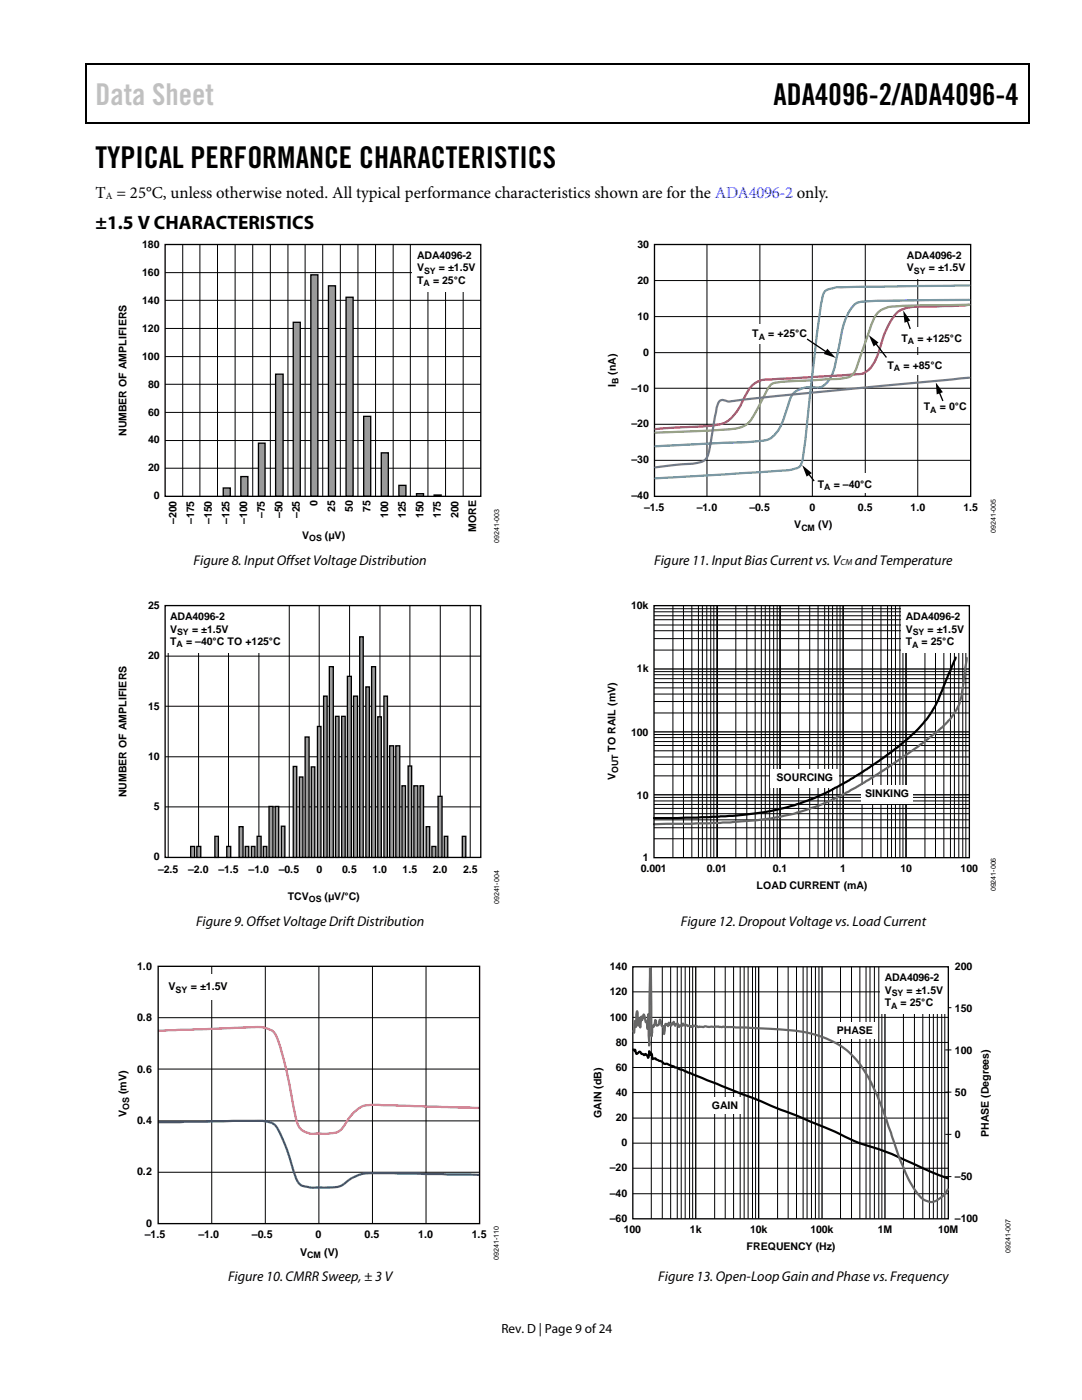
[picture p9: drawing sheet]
<svg xmlns="http://www.w3.org/2000/svg" width="216mm" height="279mm" viewBox="0 0 216 279" stroke-linecap="round" stroke-linejoin="round" font-family="sans-serif">
<path d="M17 12.7h.3v1h-.3zM17 12.7h.3v.3h-.3zM82.7 12.7h.2v.3h-.2zM205.2 12.7h.3v1h-.3zM205.2 12.7h.3v.3h-.3zM17 24.4h.3v.3h-.3zM82.4 24.4h.3v.3h-.3zM205.2 24.4h.3v.3h-.3z" fill="#000"/>
<path d="M17.1 13.7v10.7M17.3 12.8h65.4M82.9 12.8h122.3M205.3 13.7v10.7M17.3 24.5h187.9" fill="none" stroke="#000" stroke-width=".25"/>
<g fill="none" stroke="#000" stroke-width=".2">
<path d="M32.9 59.9h63M32.9 54.4h63M36.5 48.8v50.3M39.9 48.8v50.3M43.4 48.8v50.3M46.9 48.8v50.3M50.4 48.8v50.3M53.9 48.8v50.3M57.5 48.8v50.3M60.9 48.8v50.3M64.4 48.8v50.3M67.9 48.8v50.3"/>
<path d="M71.4 48.8v50.3M74.9 48.8v50.3M78.5 48.8v50.3M81.9 48.8v50.3M85.4 48.8v50.3M88.9 48.8v50.3M92.4 48.8v50.3M32.9 76.7h63M32.9 71.2h63M32.9 65.6h63M32.9 93.4h63M32.9 87.9h63"/>
<path d="M32.9 82.3h63"/>
</g>
<path d="M86.6 98.8h1.4v.3h-1.4zM83.1 98.5h1.4v.6h-1.4zM79.6 96.9h1.4v2.2h-1.4zM76.1 90.4h1.4v8.7h-1.4zM72.6 83.1h1.4v16h-1.4zM69.1 59.3h1.4v39.8h-1.4zM65.5 57h1.4v42.1h-1.4zM62 54.8h1.4v44.3h-1.4zM58.5 64.3h1.4v34.8h-1.4zM55 74.7h1.5v24.4h-1.5zM51.6 88.4h1.3v10.7h-1.3zM48.1 95.1h1.4v4h-1.4zM44.5 97.4h1.4v1.7h-1.4z" fill="#9a9a9a"/>
<g fill="none" stroke="#000" stroke-width=".26">
<path d="M62 54.8h1.4v44.3h-1.4zM65.5 57h1.4v42.1h-1.4zM69.1 59.3h1.4v39.8h-1.4zM55 74.7h1.5v24.4h-1.5zM58.5 64.3h1.4v34.8h-1.4zM44.5 97.4h1.4v1.7h-1.4zM48.1 95.1h1.4v4h-1.4zM51.6 88.4h1.3v10.7h-1.3zM72.6 83.1h1.4v16h-1.4zM76.1 90.4h1.4v8.7h-1.4zM79.6 96.9h1.4v2.2h-1.4zM83.1 98.5h1.4v.6h-1.4z"/>
<path d="M86.6 98.8h1.4v.3h-1.4z"/>
</g>
<path d="M82.2 48.8h13.7v9.4h-13.7z" fill="#fff"/>
<path d="M32.9 48.8h63v50.3h-63z" fill="none" stroke="#000" stroke-width=".26"/>
<path d="M33.6 120.9v50.2M39.6 120.9v50.2M45.6 120.9v50.2M51.7 120.9v50.2M57.7 120.9v50.2M63.7 120.9v50.2M69.8 120.9v50.2M75.8 120.9v50.2M81.8 120.9v50.2M87.9 120.9v50.2M93.8 120.9v50.2" fill="none" stroke="#000" stroke-width=".2"/>
<path d="M32.9 120.9h23.7v9.3h-23.7z" fill="#fff"/>
<path d="M32.9 120.9h63v50.2h-63z" fill="none" stroke="#000" stroke-width=".26"/>
<path d="M32.9 130.9h63M32.9 151h63M32.9 140.9h63M32.9 161h63" fill="none" stroke="#000" stroke-width=".2"/>
<path d="M39.3 168.9h.8v2.2h-.8z" fill="#9a9a9a"/>
<path d="M39.3 168.9h.8v2.2h-.8z" fill="none" stroke="#000" stroke-width=".26"/>
<path d="M42.9 166.9h.7v4.2h-.7z" fill="#9a9a9a"/>
<path d="M42.9 166.9h.7v4.2h-.7z" fill="none" stroke="#000" stroke-width=".26"/>
<path d="M45.2 168.9h.8v2.2h-.8z" fill="#9a9a9a"/>
<path d="M45.2 168.9h.8v2.2h-.8z" fill="none" stroke="#000" stroke-width=".26"/>
<path d="M47.7 165h.8v6.1h-.8z" fill="#9a9a9a"/>
<path d="M47.7 165h.8v6.1h-.8z" fill="none" stroke="#000" stroke-width=".26"/>
<path d="M48.9 168.9h.7v2.2h-.7z" fill="#9a9a9a"/>
<path d="M48.9 168.9h.7v2.2h-.7z" fill="none" stroke="#000" stroke-width=".26"/>
<path d="M50.2 168.9h.7v2.2h-.7z" fill="#9a9a9a"/>
<path d="M50.2 168.9h.7v2.2h-.7z" fill="none" stroke="#000" stroke-width=".26"/>
<path d="M51.3 166.9h.8v4.2h-.8z" fill="#9a9a9a"/>
<path d="M51.3 166.9h.8v4.2h-.8z" fill="none" stroke="#000" stroke-width=".26"/>
<path d="M52.5 168.9h.7v2.2h-.7z" fill="#9a9a9a"/>
<path d="M52.5 168.9h.7v2.2h-.7z" fill="none" stroke="#000" stroke-width=".26"/>
<path d="M53.7 160.9h.8v10.2h-.8z" fill="#9a9a9a"/>
<path d="M53.7 160.9h.8v10.2h-.8z" fill="none" stroke="#000" stroke-width=".26"/>
<path d="M54.9 160.9h.7v10.2h-.7z" fill="#9a9a9a"/>
<path d="M54.9 160.9h.7v10.2h-.7z" fill="none" stroke="#000" stroke-width=".26"/>
<path d="M56.1 164.9h.7v6.2h-.7z" fill="#9a9a9a"/>
<path d="M56.1 164.9h.7v6.2h-.7z" fill="none" stroke="#000" stroke-width=".26"/>
<path d="M58.5 153h.7v18.1h-.7z" fill="#9a9a9a"/>
<path d="M58.5 153h.7v18.1h-.7z" fill="none" stroke="#000" stroke-width=".26"/>
<path d="M59.7 155.1h.7v16h-.7z" fill="#9a9a9a"/>
<path d="M59.7 155.1h.7v16h-.7z" fill="none" stroke="#000" stroke-width=".26"/>
<path d="M60.9 147.1h.8v24h-.8z" fill="#9a9a9a"/>
<path d="M60.9 147.1h.8v24h-.8z" fill="none" stroke="#000" stroke-width=".26"/>
<path d="M62.1 153h.7v18.1h-.7z" fill="#9a9a9a"/>
<path d="M62.1 153h.7v18.1h-.7z" fill="none" stroke="#000" stroke-width=".26"/>
<path d="M63.3 145h.7v26.1h-.7z" fill="#9a9a9a"/>
<path d="M63.3 145h.7v26.1h-.7z" fill="none" stroke="#000" stroke-width=".26"/>
<path d="M64.6 138.9h.7v32.2h-.7z" fill="#9a9a9a"/>
<path d="M64.6 138.9h.7v32.2h-.7z" fill="none" stroke="#000" stroke-width=".26"/>
<path d="M65.7 133.1h.8v38h-.8z" fill="#9a9a9a"/>
<path d="M65.7 133.1h.8v38h-.8z" fill="none" stroke="#000" stroke-width=".26"/>
<path d="M66.9 143h.7v28.1h-.7z" fill="#9a9a9a"/>
<path d="M66.9 143h.7v28.1h-.7z" fill="none" stroke="#000" stroke-width=".26"/>
<path d="M68.2 143h.7v28.1h-.7z" fill="#9a9a9a"/>
<path d="M68.2 143h.7v28.1h-.7z" fill="none" stroke="#000" stroke-width=".26"/>
<path d="M69.3 135h.8v36.1h-.8z" fill="#9a9a9a"/>
<path d="M69.3 135h.8v36.1h-.8z" fill="none" stroke="#000" stroke-width=".26"/>
<path d="M70.5 138.9h.8v32.2h-.8z" fill="#9a9a9a"/>
<path d="M70.5 138.9h.8v32.2h-.8z" fill="none" stroke="#000" stroke-width=".26"/>
<path d="M71.8 127.1h.7v44h-.7z" fill="#9a9a9a"/>
<path d="M71.8 127.1h.7v44h-.7z" fill="none" stroke="#000" stroke-width=".26"/>
<path d="M73 137.1h.7v34h-.7z" fill="#9a9a9a"/>
<path d="M73 137.1h.7v34h-.7z" fill="none" stroke="#000" stroke-width=".26"/>
<path d="M74.1 133.1h.8v38h-.8z" fill="#9a9a9a"/>
<path d="M74.1 133.1h.8v38h-.8z" fill="none" stroke="#000" stroke-width=".26"/>
<path d="M75.4 143h.7v28.1h-.7z" fill="#9a9a9a"/>
<path d="M75.4 143h.7v28.1h-.7z" fill="none" stroke="#000" stroke-width=".26"/>
<path d="M76.6 138.9h.7v32.2h-.7z" fill="#9a9a9a"/>
<path d="M76.6 138.9h.7v32.2h-.7z" fill="none" stroke="#000" stroke-width=".26"/>
<path d="M77.7 148.8h.8v22.3h-.8z" fill="#9a9a9a"/>
<path d="M77.7 148.8h.8v22.3h-.8z" fill="none" stroke="#000" stroke-width=".26"/>
<path d="M79 148.8h.8v22.3h-.8z" fill="#9a9a9a"/>
<path d="M79 148.8h.8v22.3h-.8z" fill="none" stroke="#000" stroke-width=".26"/>
<path d="M80.2 156.8h.7v14.3h-.7z" fill="#9a9a9a"/>
<path d="M80.2 156.8h.7v14.3h-.7z" fill="none" stroke="#000" stroke-width=".26"/>
<path d="M81.4 152.9h.7v18.2h-.7z" fill="#9a9a9a"/>
<path d="M81.4 152.9h.7v18.2h-.7z" fill="none" stroke="#000" stroke-width=".26"/>
<path d="M82.6 156.8h.8v14.3h-.8z" fill="#9a9a9a"/>
<path d="M82.6 156.8h.8v14.3h-.8z" fill="none" stroke="#000" stroke-width=".26"/>
<path d="M83.8 156.8h.7v14.3h-.7z" fill="#9a9a9a"/>
<path d="M83.8 156.8h.7v14.3h-.7z" fill="none" stroke="#000" stroke-width=".26"/>
<path d="M85 165h.7v6.1h-.7z" fill="#9a9a9a"/>
<path d="M85 165h.7v6.1h-.7z" fill="none" stroke="#000" stroke-width=".26"/>
<path d="M86.2 168.9h.8v2.2h-.8z" fill="#9a9a9a"/>
<path d="M86.2 168.9h.8v2.2h-.8z" fill="none" stroke="#000" stroke-width=".26"/>
<path d="M87.4 158.9h.8v12.2h-.8z" fill="#9a9a9a"/>
<path d="M87.4 158.9h.8v12.2h-.8z" fill="none" stroke="#000" stroke-width=".26"/>
<path d="M88.6 166.9h.7v4.2h-.7z" fill="#9a9a9a"/>
<path d="M88.6 166.9h.7v4.2h-.7z" fill="none" stroke="#000" stroke-width=".26"/>
<path d="M92.2 166.9h.7v4.2h-.7z" fill="#9a9a9a"/>
<path d="M92.2 166.9h.7v4.2h-.7z" fill="none" stroke="#000" stroke-width=".26"/>
<path d="M38 168.9h.8v2.2h-.8z" fill="#9a9a9a"/>
<path d="M38 168.9h.8v2.2h-.8z" fill="none" stroke="#000" stroke-width=".26"/>
<path d="M42.3 192.9v51.3M52.9 192.9v51.3M63.6 192.9v51.3M74.3 192.9v51.3M85 192.9v51.3M31.6 213.4h64.1M31.6 203.1h64.1M31.6 233.9h64.1M31.6 223.7h64.1" fill="none" stroke="#000" stroke-width=".2"/>
<path d="M31.6 224l19.2-.3a7 7 0 0 1 3.9 .6 16.9 16.9 0 0 1 2.8 5.8 25.4 25.4 0 0 0 2.2 6.1 4.4 4.4 0 0 0 2.6 .8h2.6a6.4 6.4 0 0 0 3.9-.8 7.6 7.6 0 0 1 5.5-2.1l21.4 .4" fill="none" stroke="#3b5d97" stroke-width=".45"/>
<path d="M31.6 205.7l18.3-.7a5.8 5.8 0 0 1 4.8 1.1 34 34 0 0 1 2.7 8.7l.5 2.2a39.6 39.6 0 0 0 1.8 7.9 4 4 0 0 0 3.9 1.3 8.4 8.4 0 0 0 3.9-.3 8 8 0 0 0 2.2-2.8 5.3 5.3 0 0 1 5.5-2.6l20.5 .6" fill="none" stroke="#e9667f" stroke-width=".45"/>
<path d="M41.6 194.5h1.2v5h-1.2z" fill="#fff"/>
<path d="M31.6 192.9h64.1v51.3h-64.1z" fill="none" stroke="#000" stroke-width=".27"/>
<path d="M130.6 56h63.1M141.1 48.8v50.3M151.6 48.8v50.3M162.1 48.8v50.3M172.7 48.8v50.3M183.1 48.8v50.3M130.6 77.5h63.1M130.6 70.4h63.1M130.6 63.2h63.1M130.6 84.7h63.1M130.6 91.9h63.1" fill="none" stroke="#000" stroke-width=".2"/>
<g fill="#fff">
<path d="M180 48.8h13.7v6.8h-13.7z"/>
<path d="M182.3 65.3h2.3v3.9h-2.3z"/>
<path d="M182.3 71h2.3v3.9h-2.3z"/>
<path d="M150.5 64.7h2.3v3.9h-2.3z"/>
<path d="M171.5 94.4h2.3v3.9h-2.3z"/>
</g>
<g fill="none" stroke="#000" stroke-width=".26">
<path d="M130.6 48.8h63.1v50.3h-63.1zM161 67.7l4.1 2.7M174.6 68.4l2.3 2.9M180.9 63.7l.7 1.9M187.4 78.1l.7 1.9M161.2 94.4l1.2 1.6M130.5 133.5h62.9M143.1 120.9v50.3M155.7 120.9v50.3M168.2 120.9v50.3M180.8 120.9v50.3M130.5 158.6h62.9"/>
<path d="M130.5 146.1h62.9"/>
</g>
<path d="M193.4 59.9h-11.4a80 80 0 0 0-10.6 .4 5.2 5.2 0 0 0-2.7 3.5l-.6 1.7-1 5a11.9 11.9 0 0 1-2 5.8 2.44 2.44 0 0 1-2.7 1h-1.5a3.9 3.9 0 0 0-3.6 3.6 14.2 14.2 0 0 1-2.9 6 4.7 4.7 0 0 1-3.4 1.2l-20.2 1" fill="none" stroke="#4a7ebb" stroke-width=".44"/>
<path d="M193.4 60.8l-2.9 .3-5.7 .1a10.5 10.5 0 0 0-5.4 .9 15 15 0 0 0-3.9 7.6 7.5 7.5 0 0 1-2.8 4.6l-.6 .3-.7 .1-17.1 1a5.2 5.2 0 0 0-4.5 1.5l-1.1 1.9a10.6 10.6 0 0 1-4 5.2 28.5 28.5 0 0 1-8.7 1l-5.2 .3" fill="none" stroke="#be4b48" stroke-width=".44"/>
<path d="M193.4 60.8l-13.2 .2a9.4 9.4 0 0 0-3.9 .7 4.3 4.3 0 0 0-2.4 3l-3.3 9.4a2.43 2.43 0 0 1-2.3 1.4l-12.2 .7a3.6 3.6 0 0 0-2.5 .8l-2.3 4.3a10.8 10.8 0 0 1-2.5 3.5 8.4 8.4 0 0 1-4.1 .9l-13.9 .6" fill="none" stroke="#98b954" stroke-width=".44"/>
<path d="M193.4 75.4l-37.1 3.5-11.1 1.2a1.22 1.22 0 0 0-1.3-.2 1.22 1.22 0 0 0-.8 1.1l-1.2 6.5a10.9 10.9 0 0 1-1.1 4.1 5.6 5.6 0 0 1-3.6 1l-6.4 .7" fill="none" stroke="#7d60a0" stroke-width=".44"/>
<path d="M193.4 57l-24.7 .3a7.1 7.1 0 0 0-4.1 .8 7.9 7.9 0 0 0-.9 3.3l-.7 5.5-2.5 22.3a8.5 8.5 0 0 1-.9 3.8 8.2 8.2 0 0 1-4.5 1l-24.3 1.5" fill="none" stroke="#46aac5" stroke-width=".44"/>
<path d="M165.1 69.6l1.7 1.8-2.4-.8zM173.4 66.9l1.9 1.5-1 .7zM180.2 62l1.4 2-1.1 .4zM186.7 76.3l1.4 2-1.2 .4zM160.1 92.8l1.9 1.6-1 .7z" fill="#000"/>
<g fill="none" stroke="#000" stroke-width=".2">
<path d="M130.5 138.5h62.9M130.5 137.3h62.9M130.5 136.2h62.9M130.5 135.4h62.9M130.5 134.7h62.9M130.5 134h62.9M130.5 129.7h62.9M130.5 127.5h62.9M130.5 125.9h62.9M130.5 124.7h62.9M130.5 123.7h62.9M130.5 122.9h62.9"/>
<path d="M130.5 122.1h62.9M130.5 121.5h62.9M134.3 120.9v50.3M136.4 120.9v50.3M138 120.9v50.3M139.4 120.9v50.3M140.2 120.9v50.3M141 120.9v50.3M141.8 120.9v50.3M142.4 120.9v50.3M143 120.9v50.3M146.8 120.9v50.3"/>
<path d="M149 120.9v50.3M150.7 120.9v50.3M151.9 120.9v50.3M152.7 120.9v50.3M153.6 120.9v50.3M154.4 120.9v50.3M155.1 120.9v50.3M155.6 120.9v50.3M159.4 120.9v50.3M161.6 120.9v50.3M163.2 120.9v50.3M164.6 120.9v50.3"/>
<path d="M165.3 120.9v50.3M166.1 120.9v50.3M167 120.9v50.3M167.6 120.9v50.3M168.2 120.9v50.3M172 120.9v50.3M174.1 120.9v50.3M175.8 120.9v50.3M177.1 120.9v50.3M177.9 120.9v50.3M178.7 120.9v50.3M179.6 120.9v50.3"/>
<path d="M180.2 120.9v50.3M180.8 120.9v50.3M184.6 120.9v50.3M186.7 120.9v50.3M188.3 120.9v50.3M189.7 120.9v50.3M190.4 120.9v50.3M191.3 120.9v50.3M192.1 120.9v50.3M192.7 120.9v50.3M130.5 159.8h62.9M130.5 159.1h62.9"/>
<path d="M130.5 154.8h62.9M130.5 152.6h62.9M130.5 151.1h62.9M130.5 149.8h62.9M130.5 148.8h62.9M130.5 148h62.9M130.5 147.2h62.9M130.5 146.6h62.9M130.5 142.3h62.9M130.5 140h62.9M130.5 167.4h62.9M130.5 165.2h62.9"/>
<path d="M130.5 163.6h62.9M130.5 162.4h62.9M130.5 161.3h62.9M130.5 160.5h62.9"/>
</g>
<g fill="#fff">
<path d="M179.7 120.9h13.7v9.4h-13.7z"/>
<path d="M153.8 153.6h13.6v3.6h-13.6z"/>
<path d="M171.8 156.8h10.4v3.6h-10.4z"/>
</g>
<path d="M190.7 131.2l-4.1 9.7-1.8 2.8-1.6 1.7-1.9 1.9-2.1 1.7-3.7 2.8-2.5 1.7-4.8 2.9-5.5 2.8-3.2 1.2-3 .8a78.7 78.7 0 0 1-15 1.9l-11 .2" fill="none" stroke="#000" stroke-width=".44"/>
<path d="M192.9 131.3l-.6 4.3a13 13 0 0 1-2 7l-.9 1.1-1.4 1.5-3.8 3.1-6.5 4.5-3.8 2.5-4.4 2.6-4 2-4.1 1.5-2.9 1-1.7 .3a85.9 85.9 0 0 1-15 1.6l-11.3 .2" fill="none" stroke="#666" stroke-width=".44"/>
<path d="M130.5 120.9h62.9v50.3h-62.9zM138.8 192.9v50.3M151.4 192.9v50.3M164 192.9v50.3M176.6 192.9v50.3" fill="none" stroke="#000" stroke-width=".26"/>
<g fill="none" stroke="#000" stroke-width=".2">
<path d="M126.3 197.9h62.9M130 192.9v50.3M132.2 192.9v50.3M133.8 192.9v50.3M135.1 192.9v50.3M135.9 192.9v50.3M136.7 192.9v50.3M137.6 192.9v50.3M138.2 192.9v50.3M142.6 192.9v50.3M144.7 192.9v50.3M146.4 192.9v50.3"/>
<path d="M147.7 192.9v50.3M148.5 192.9v50.3M149.3 192.9v50.3M150.2 192.9v50.3M150.8 192.9v50.3M155.2 192.9v50.3M157.3 192.9v50.3M158.9 192.9v50.3M160.3 192.9v50.3M161 192.9v50.3M161.9 192.9v50.3M162.7 192.9v50.3"/>
<path d="M163.4 192.9v50.3M167.7 192.9v50.3M169.9 192.9v50.3M171.6 192.9v50.3M172.8 192.9v50.3M173.6 192.9v50.3M174.5 192.9v50.3M175.4 192.9v50.3M176 192.9v50.3M180.3 192.9v50.3M182.5 192.9v50.3M184.1 192.9v50.3"/>
<path d="M185.5 192.9v50.3M186.2 192.9v50.3M187 192.9v50.3M187.9 192.9v50.3M188.5 192.9v50.3M126.3 218h62.9M126.3 213h62.9M126.3 208h62.9M126.3 203h62.9M188.6 218h1.2M188.6 209.5h1.2M188.6 201.1h1.2"/>
<path d="M126.3 238.2h62.9M126.3 233.1h62.9M126.3 228.1h62.9M126.3 223.1h62.9M188.6 234.8h1.2M188.6 226.4h1.2"/>
</g>
<g fill="#fff">
<path d="M175.5 192.9h13.7v9.4h-13.7z"/>
<path d="M141.1 218.9h7.1v3.3h-7.1z"/>
<path d="M166.4 204h8.4v3.3h-8.4z"/>
</g>
<path d="M126.3 192.9h62.9v50.3h-62.9z" fill="none" stroke="#000" stroke-width=".26"/>
<path d="M126.4 209.4l.2 .3 .1-.2 .3 .8 .7-.4 .3 .4 .5 .3 .4-.2 .4 .7 .2-1.3 .3 .7 .2-.3 .1 .3 .1 .9 .5-.2 .3 .3 1 .3a1.17 1.17 0 0 0 1.2 .5l32.7 13.3a44.4 44.4 0 0 0 10.1 4l2.2 .8 7.5 3.4 3.4 1.4" fill="none" stroke="#000" stroke-width=".44"/>
<path d="M129.7 193.2l-.2 15.5-.2-6.3-.1 2.8v.1l-.1-1.2-.3-.2-.3-1.4-.4 1.1-.1-.7-.1 .2-.1 2-.2-1.9-.3 1.5-.2-2.9-.1 .7-.1 2.5-.2-1.3-.2 2.4-.1-.3M129.9 193.2l.1 13.6 .1-1.6 .2-.5 .2 .2 .2-1.3 .2 .8 .3 .3a.69 .69 0 0 0 .4-.9l.1-.3 .1 .1a1.45 1.45 0 0 0 .5 1.2l.1 .1 .1 1.5 .3-2 .1 .1 .2-.1 .2 .4 .2-.7 .4 .6 .2-.5 .1 .2 .2-.5 .3 .8 .5-.4 .3 .7 .2-.4 .4 .1 .2-.4 .2 .3a.4 .4 0 0 1 .7 .2l.4-.1 .3 .3 .1-.2 .3 .1 .1-.2 .6 .1 .3 .2h1a1.08 1.08 0 0 1 1.2 0l1.8-.1 6.1 .2a96.8 96.8 0 0 1 12.2 1.1 16.1 16.1 0 0 1 10.9 7.6 46.1 46.1 0 0 1 4.8 11l1.4 4.2a33.5 33.5 0 0 0 4.7 9.6 2.71 2.71 0 0 0 3.9 .7 4.4 4.4 0 0 0 1.8-1.9" fill="none" stroke="#666" stroke-width=".44"/>
<text font-size="6" fill="#c1c1c1" x="19" y="21">Data Sheet</text>
<g font-size="6">
<text x="154.4" y="21">ADA4096-2/ADA4096-4</text>
<text x="19" y="33.6">TYPICAL PERFORMANCE CHARACTERISTICS</text>
</g>
<text font-size="3.9" x="19" y="45.6">±1.5 V CHARACTERISTICS</text>
<text font-size="3.3" x="19" y="39.5">T = 25°C, unless otherwise noted. All typical performance characteristics shown are for the ADA4096-2 only.</text>
<g font-size="2.8">
<text x="38.6" y="112.7">Figure 8. Input Offset Voltage Distribution</text>
<text x="130.5" y="112.7">Figure 11. InputBias Currentvs. V</text>
<text x="170.6" y="112.7">and Temperature</text>
<text x="39.1" y="184.7">Figure 9. Offset Voltage DriftDistribution</text>
<text x="135.9" y="184.7">Figure 12. Dropout Voltage vs. Load Current</text>
<text x="45.5" y="255.7">Figure 10. CMRR Sweep,± 3 V</text>
<text x="131.4" y="255.7">Figure 13. Open-Loop Gain and Phase vs. Frequency</text>
</g>
<text font-size="2.6" x="100.1" y="266">Rev. D | Page 9 of 24</text>
<g font-size="2.1">
<text x="28.4" y="49.5">180</text>
<text x="83.2" y="51.7">ADA4096-2</text>
<text x="127.2" y="49.5">30</text>
<text x="181" y="51.7">ADA4096-2</text>
<text x="28.4" y="55.1">160</text>
<text x="83.2" y="56.6">T</text>
<text x="83.2" y="54.2">V</text>
<text x="86.4" y="56.6">= 25°C</text>
<text x="87.6" y="54.2">= ±1.5V</text>
<text x="127.2" y="56.6">20</text>
<text x="181" y="54.2">V</text>
<text x="185.3" y="54.2">= ±1.5V</text>
<text x="28.4" y="60.6">140</text>
<text x="127.2" y="63.8">10</text>
<text x="28.4" y="71.8">100</text>
<text x="28.4" y="66.2">120</text>
<text x="128.4" y="71">0</text>
<text x="150.1" y="67.3">T</text>
<text x="153.3" y="67.3">= +25°C</text>
<text x="179.9" y="68.2">T</text>
<text x="183" y="68.2">= +125°C</text>
<text x="29.5" y="77.3">80</text>
<text x="122.9" y="77.3" transform="rotate(-90 122.9 77.3)">I</text>
<text x="122.9" y="74.8" transform="rotate(-90 122.9 74.8)">(nA)</text>
<text x="177.1" y="73.6">T</text>
<text x="180.3" y="73.6">= +85°C</text>
<text x="29.5" y="82.9">60</text>
<text x="126" y="78.1">–10</text>
<text x="184.3" y="81.8">T</text>
<text x="187.5" y="81.8">= 0°C</text>
<text x="25.3" y="87" transform="rotate(-90 25.3 87)">NUMBER OF AMPLIFIERS</text>
<text x="29.5" y="88.5">40</text>
<text x="126" y="85.3">–20</text>
<text x="29.5" y="94.1">20</text>
<text x="126" y="92.5">–30</text>
<text x="30.7" y="99.6">0</text>
<text x="63.4" y="101" transform="rotate(-90 63.4 101)">0</text>
<text x="126" y="99.6">–40</text>
<text x="128.5" y="101.9">–1.5</text>
<text x="139" y="101.9">–1.0</text>
<text x="149.6" y="101.9">–0.5</text>
<text x="161.5" y="101.9">0</text>
<text x="163.2" y="97.3">T</text>
<text x="166.4" y="97.3">= –40°C</text>
<text x="171.2" y="101.9">0.5</text>
<text x="181.7" y="101.9">1.0</text>
<text x="192.2" y="101.9">1.5</text>
<text x="35.2" y="104.6" transform="rotate(-90 35.2 104.6)">–200</text>
<text x="38.8" y="104.6" transform="rotate(-90 38.8 104.6)">–175</text>
<text x="42.3" y="104.6" transform="rotate(-90 42.3 104.6)">–150</text>
<text x="45.8" y="104.6" transform="rotate(-90 45.8 104.6)">–125</text>
<text x="49.3" y="104.6" transform="rotate(-90 49.3 104.6)">–100</text>
<text x="52.8" y="103.4" transform="rotate(-90 52.8 103.4)">–75</text>
<text x="56.3" y="103.4" transform="rotate(-90 56.3 103.4)">–50</text>
<text x="59.9" y="103.4" transform="rotate(-90 59.9 103.4)">–25</text>
<text x="60.3" y="107.5">V</text>
<text x="64.8" y="107.5">(µV)</text>
<text x="66.9" y="102.2" transform="rotate(-90 66.9 102.2)">25</text>
<text x="70.4" y="102.2" transform="rotate(-90 70.4 102.2)">50</text>
<text x="73.9" y="102.2" transform="rotate(-90 73.9 102.2)">75</text>
<text x="77.4" y="103.4" transform="rotate(-90 77.4 103.4)">100</text>
<text x="81" y="103.4" transform="rotate(-90 81 103.4)">125</text>
<text x="84.5" y="103.4" transform="rotate(-90 84.5 103.4)">150</text>
<text x="88" y="103.4" transform="rotate(-90 88 103.4)">175</text>
<text x="91.5" y="103.4" transform="rotate(-90 91.5 103.4)">200</text>
<text x="95" y="106.2" transform="rotate(-90 95 106.2)">MORE</text>
<text x="158.5" y="105.4">V</text>
<text x="163.3" y="105.4">(V)</text>
<text x="29.5" y="121.5">25</text>
<text x="34" y="123.8">ADA4096-2</text>
<text x="125.9" y="121.6">10k</text>
<text x="180.7" y="123.8">ADA4096-2</text>
<text x="29.5" y="131.6">20</text>
<text x="34" y="128.7">T</text>
<text x="34" y="126.2">V</text>
<text x="37.1" y="128.7">= –40°C TO +125°C</text>
<text x="38.3" y="126.2">= ±1.5V</text>
<text x="180.7" y="126.2">V</text>
<text x="180.7" y="128.7">T</text>
<text x="183.9" y="128.7">= 25°C</text>
<text x="185.1" y="126.2">= ±1.5V</text>
<text x="127.1" y="134.2">1k</text>
<text x="29.5" y="141.6">15</text>
<text x="125.9" y="146.8">100</text>
<text x="29.5" y="151.6">10</text>
<text x="122.8" y="155.7" transform="rotate(-90 122.8 155.7)">V</text>
<text x="122.8" y="150" transform="rotate(-90 122.8 150)">TO RAIL (mV)</text>
<text x="154.9" y="155.9">SOURCING</text>
<text x="25.3" y="159.1" transform="rotate(-90 25.3 159.1)">NUMBER OF AMPLIFIERS</text>
<text x="30.7" y="161.7">5</text>
<text x="127.1" y="159.4">10</text>
<text x="172.6" y="159.1">SINKING</text>
<text x="30.7" y="171.7">0</text>
<text x="127.8" y="174">0.001</text>
<text x="128.3" y="171.7">1</text>
<text x="141" y="174">0.01</text>
<text x="154.2" y="174">0.1</text>
<text x="167.7" y="174">1</text>
<text x="179.7" y="174">10</text>
<text x="191.7" y="174">100</text>
<text x="31.5" y="174.3">–2.5</text>
<text x="37.6" y="174.3">–2.0</text>
<text x="43.6" y="174.3">–1.5</text>
<text x="49.6" y="174.3">–1.0</text>
<text x="55.6" y="174.3">–0.5</text>
<text x="57.4" y="179.5">TCV</text>
<text x="63.1" y="174.3">0</text>
<text x="64.8" y="179.5">(µV/°C)</text>
<text x="68.3" y="174.3">0.5</text>
<text x="74.3" y="174.3">1.0</text>
<text x="80.3" y="174.3">1.5</text>
<text x="86.4" y="174.3">2.0</text>
<text x="92.4" y="174.3">2.5</text>
<text x="151" y="177.5">LOAD CURRENT (mA)</text>
<text x="27.4" y="193.6">1.0</text>
<text x="33.6" y="197.6">V</text>
<text x="38.1" y="197.6">= ±1.5V</text>
<text x="121.7" y="193.6">140</text>
<text x="176.5" y="195.9">ADA4096-2</text>
<text x="190.6" y="193.6">200</text>
<text x="27.4" y="203.8">0.8</text>
<text x="121.7" y="198.6">120</text>
<text x="121.7" y="203.7">100</text>
<text x="176.5" y="198.3">V</text>
<text x="176.5" y="200.8">T</text>
<text x="179.7" y="200.8">= 25°C</text>
<text x="180.9" y="198.3">= ±1.5V</text>
<text x="190.6" y="202">150</text>
<text x="122.9" y="208.7">80</text>
<text x="167" y="206.3">PHASE</text>
<text x="27.4" y="214.1">0.6</text>
<text x="122.9" y="213.7">60</text>
<text x="190.6" y="210.4">100</text>
<text x="25.3" y="218.4" transform="rotate(-90 25.3 218.4)">(mV)</text>
<text x="122.9" y="218.7">40</text>
<text x="142" y="221.3">GAIN</text>
<text x="190.6" y="218.7">50</text>
<text x="25.3" y="223" transform="rotate(-90 25.3 223)">V</text>
<text x="27.4" y="224.3">0.4</text>
<text x="120" y="223.1" transform="rotate(-90 120 223.1)">GAIN (dB)</text>
<text x="122.9" y="223.7">20</text>
<text x="190.6" y="227.1">0</text>
<text x="197.3" y="226.9" transform="rotate(-90 197.3 226.9)">PHASE (Degrees)</text>
<text x="121.7" y="233.8">–20</text>
<text x="124" y="228.8">0</text>
<text x="27.4" y="234.5">0.2</text>
<text x="121.7" y="238.8">–40</text>
<text x="190.6" y="235.5">–50</text>
<text x="29.1" y="244.8">0</text>
<text x="121.7" y="243.8">–60</text>
<text x="190.6" y="243.8">–100</text>
<text x="28.9" y="247.1">–1.5</text>
<text x="39.6" y="247.1">–1.0</text>
<text x="50.3" y="247.1">–0.5</text>
<text x="59.9" y="250.6">V</text>
<text x="62.9" y="247.1">0</text>
<text x="64.7" y="250.6">(V)</text>
<text x="72.8" y="247.1">0.5</text>
<text x="83.5" y="247.1">1.0</text>
<text x="94.1" y="247.1">1.5</text>
<text x="124.5" y="246.1">100</text>
<text x="137.7" y="246.1">1k</text>
<text x="149" y="249.6">FREQUENCY (Hz)</text>
<text x="149.7" y="246.1">10k</text>
<text x="161.7" y="246.1">100k</text>
<text x="175.2" y="246.1">1M</text>
<text x="187.2" y="246.1">10M</text>
</g>
<text font-size="1.9" x="21.1" y="39.7">A</text>
<g font-size="1.8">
<text x="84.5" y="57.2">A</text>
<text x="84.6" y="54.7">SY</text>
<text x="182.4" y="54.7">SY</text>
<text x="151.4" y="67.8">A</text>
<text x="181.2" y="68.7">A</text>
<text x="123.4" y="76.7" transform="rotate(-90 123.4 76.7)">B</text>
<text x="178.4" y="74.1">A</text>
<text x="185.6" y="82.3">A</text>
<text x="164.5" y="97.8">A</text>
<text x="61.7" y="108">OS</text>
<text x="159.9" y="105.9">CM</text>
<text x="167.7" y="112.8">CM</text>
<text x="35.2" y="129.2">A</text>
<text x="35.4" y="126.8">SY</text>
<text x="182" y="129.2">A</text>
<text x="182.1" y="126.8">SY</text>
<text x="123.3" y="154.3" transform="rotate(-90 123.3 154.3)">OUT</text>
<text x="61.6" y="180.1">OS</text>
<text x="35.1" y="198.2">SY</text>
<text x="177.8" y="201.3">A</text>
<text x="177.9" y="198.8">SY</text>
<text x="25.8" y="221.6" transform="rotate(-90 25.8 221.6)">OS</text>
<text x="61.3" y="251.1">CM</text>
</g>
<g font-size="1.4">
<text x="198.7" y="106.3" transform="rotate(-90 198.7 106.3)">09241-005</text>
<text x="99.6" y="108.4" transform="rotate(-90 99.6 108.4)">09241-003</text>
<text x="198.7" y="177.9" transform="rotate(-90 198.7 177.9)">09241-006</text>
<text x="99.6" y="180.5" transform="rotate(-90 99.6 180.5)">09241-004</text>
<text x="99.5" y="251.5" transform="rotate(-90 99.5 251.5)">09241-110</text>
<text x="201.6" y="250" transform="rotate(-90 201.6 250)">09241-007</text>
</g>
</svg>
